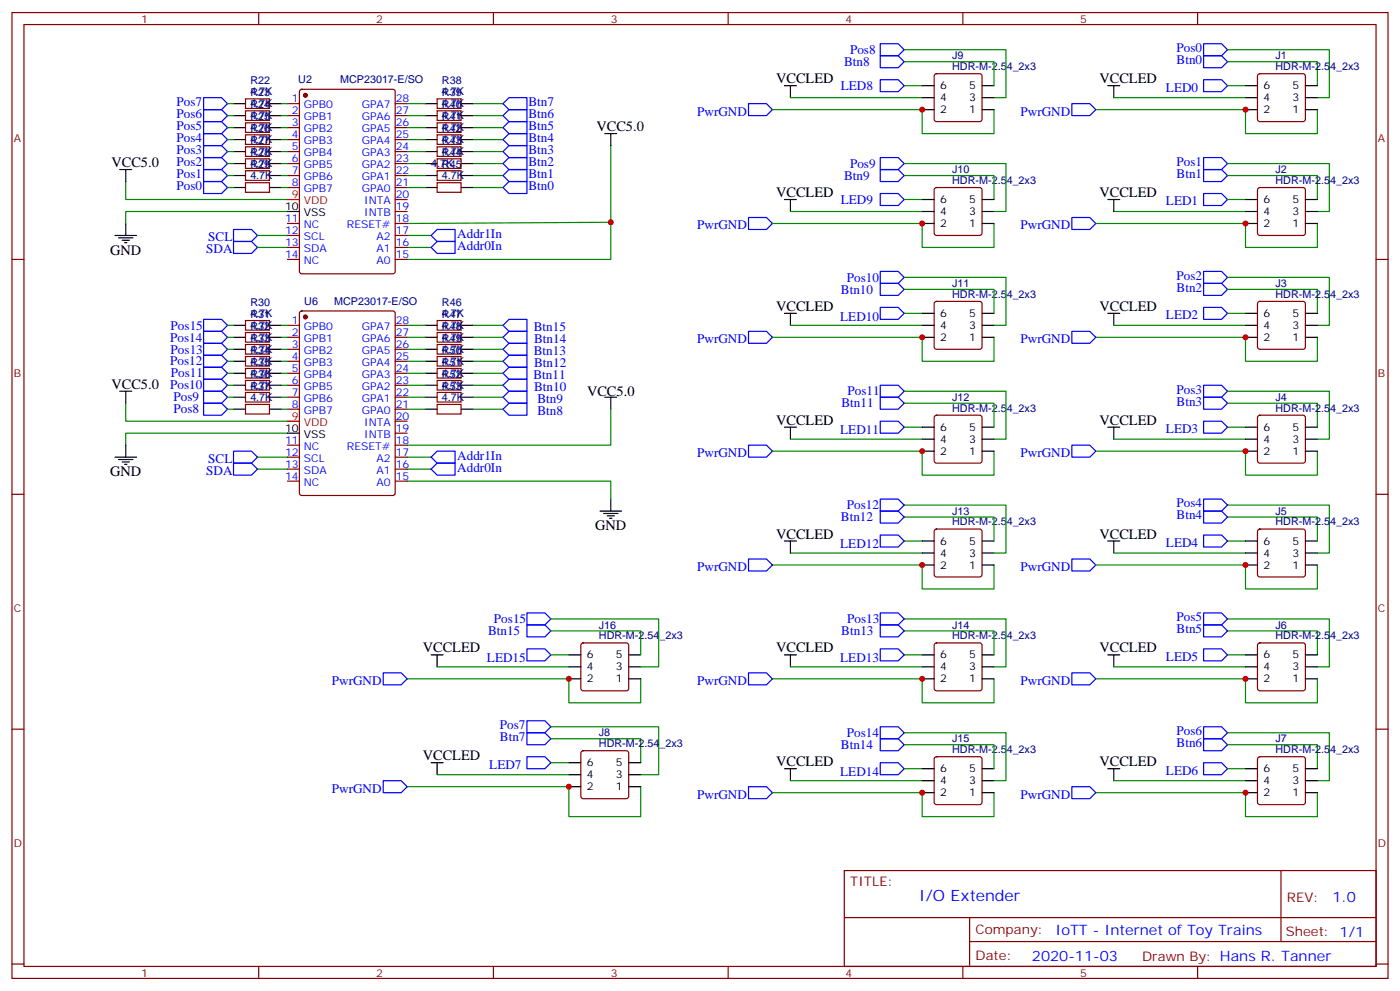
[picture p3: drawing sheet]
<svg xmlns="http://www.w3.org/2000/svg" width="412mm" height="292mm" viewBox="0 0 412 292" stroke-linecap="round" stroke-linejoin="round" font-family="sans-serif">
<g fill="none" stroke="#870000" stroke-width=".35">
<path d="M3.5 3.7h405.4v284.3h-405.4zM7.1 7.2h398.2v277.3h-398.2zM76.2 3.7v3.5M145.3 3.7v3.5M214.5 3.7v3.5M283.6 3.7v3.5M352.8 3.7v3.5M72.3 29.1h7.1v2.8h-7.1zM72.3 32.6h7.1v2.9h-7.1zM72.3 36.2h7.1v2.8h-7.1zM72.3 39.7h7.1v2.8h-7.1zM84.7 30.5h3.5"/>
<path d="M84.7 34h3.5M84.7 37.6h3.5M88.4 26.5l.5-.2h26.8l.7 .4v53.2l-.4 .7h-27.1l-.7-.5v-53.1zM116.4 30.5h3.5M116.4 34h3.5M116.4 37.6h3.5M128.8 29.1h7v2.8h-7zM128.8 32.6h7v2.9h-7zM128.8 36.2h7v2.8h-7zM128.8 39.7h7v2.8h-7zM275.4 21.9l.5-.2h12.7l.5 .2 .2 .5v12.7l-.3 .5-.4 .2h-12.7l-.5-.2-.2-.5v-12.7zM370.7 21.9l.4-.2h12.7l.5 .2 .2 .5v12.7l-.2 .5-.5 .2h-12.7l-.5-.2-.2-.5v-12.7z"/>
<path d="M72.3 43.2h7.1v2.8h-7.1zM72.3 46.7h7.1v2.9h-7.1zM72.3 50.3h7.1v2.8h-7.1zM72.3 53.8h7.1v2.8h-7.1zM84.7 41.1h3.5M84.7 44.6h3.5M84.7 48.2h3.5M84.7 51.7h3.5M84.7 55.2h3.5M116.4 41.1h3.5M116.4 44.6h3.5M116.4 48.2h3.5"/>
<path d="M116.4 51.7h3.5M116.4 55.2h3.5M116.4 58.7h3.5M128.8 43.2h7v2.8h-7zM128.8 46.7h7v2.9h-7zM128.8 50.3h7v2.8h-7zM128.8 53.8h7v2.8h-7zM275.4 55.4l.5-.2h12.7l.5 .2 .2 .5v12.7l-.3 .5-.4 .2h-12.7l-.5-.2-.2-.5v-12.7zM370.7 55.4l.4-.2h12.7l.5 .2 .2 .5v12.7l-.2 .5-.5 .2h-12.7l-.5-.2-.2-.5v-12.7zM3.5 76.4h3.6M84.7 76.4h3.5M84.7 65.8h3.5"/>
<path d="M84.7 69.3h3.5M84.7 72.8h3.5M116.4 76.4h3.5M116.4 65.8h3.5M116.4 69.3h3.5M116.4 72.8h3.5M116.4 62.3h3.5M405.3 76.4h3.6M72.3 94.4h7.1v2.8h-7.1zM72.3 97.9h7.1v2.8h-7.1zM84.7 95.8h3.5M84.7 99.3h3.5"/>
<path d="M88.4 91.8l.5-.3h26.8l.7 .5v53.2l-.4 .6-27.1 .1-.7-.5v-53.1zM116.4 95.8h3.5M116.4 99.3h3.5M128.8 94.4h7v2.8h-7zM128.8 97.9h7v2.8h-7zM275.4 88.9l.5-.2h12.7l.5 .2 .2 .5v12.7l-.3 .5-.4 .2h-12.7l-.5-.2-.2-.5v-12.7zM370.7 88.9l.4-.2h12.7l.5 .2 .2 .5v12.7l-.2 .5-.5 .2h-12.7l-.5-.2-.2-.5v-12.7zM72.3 101.4h7.1v2.8h-7.1zM72.3 105h7.1v2.8h-7.1zM72.3 108.5h7.1v2.8h-7.1zM72.3 112h7.1v2.8h-7.1zM72.3 115.5h7.1v2.9h-7.1z"/>
<path d="M72.3 119.1h7.1v2.8h-7.1zM84.7 102.8h3.5M84.7 106.4h3.5M84.7 109.9h3.5M84.7 113.4h3.5M84.7 116.9h3.5M116.4 102.8h3.5M116.4 106.4h3.5M116.4 109.9h3.5M116.4 113.4h3.5M116.4 116.9h3.5M128.8 101.4h7v2.8h-7z"/>
<path d="M128.8 105h7v2.8h-7zM128.8 108.5h7v2.8h-7zM128.8 112h7v2.8h-7zM128.8 115.5h7v2.9h-7zM128.8 119.1h7v2.8h-7zM84.7 120.5h3.5M84.7 131.1h3.5M84.7 134.6h3.5M84.7 138.1h3.5M116.4 120.5h3.5M116.4 131.1h3.5M116.4 134.6h3.5"/>
<path d="M116.4 138.1h3.5M116.4 127.5h3.5M116.4 124h3.5M275.4 122.4l.5-.2h12.7l.5 .2 .2 .5v12.7l-.3 .5-.4 .2h-12.7l-.5-.2-.2-.5v-12.7zM370.7 122.4l.4-.2h12.7l.5 .2 .2 .5v12.7l-.2 .5-.5 .2h-12.7l-.5-.2-.2-.5v-12.7zM3.5 145.5h3.6M84.7 141.6h3.5M116.4 141.6h3.5M275.4 156l.5-.2h12.7l.5 .2 .2 .5v12.7l-.3 .5-.4 .2h-12.7l-.5-.3-.2-.4v-12.7zM370.7 156l.4-.2h12.7l.5 .2 .2 .5v12.7l-.2 .5-.5 .2h-12.7l-.5-.3-.2-.4v-12.7zM405.3 145.5h3.6M171.3 189.5l.5-.2h12.7l.5 .2 .2 .5v12.7l-.2 .5-.5 .2h-12.7l-.5-.3-.2-.4v-12.7z"/>
<path d="M275.4 189.5l.5-.2h12.7l.5 .2 .2 .5v12.7l-.3 .5-.4 .2h-12.7l-.5-.3-.2-.4v-12.7zM370.7 189.5l.4-.2h12.7l.5 .2 .2 .5v12.7l-.2 .5-.5 .2h-12.7l-.5-.3-.2-.4v-12.7zM3.5 214.7h3.6M405.3 214.7h3.6M171.3 221.2l.5-.2h12.7l.5 .2 .2 .5v12.7l-.2 .5-.5 .2h-12.7l-.5-.2-.2-.5v-12.7zM275.4 223l.5-.2h12.7l.5 .2 .2 .5v12.7l-.3 .5-.4 .2h-12.7l-.5-.2-.2-.5v-12.7zM370.7 223l.4-.2h12.7l.5 .2 .2 .5v12.7l-.2 .5-.5 .2h-12.7l-.5-.2-.2-.5v-12.7zM248.7 256.3h156.6v28.2h-156.6zM377.3 256.3v20.9M248.7 270.1h156.5M285.6 277.2h119.6M285.6 270.1v14.2"/>
<path d="M3.5 283.8h3.6M76.2 284.5v3.5M145.3 284.5v3.5M214.5 284.5v3.5M283.6 284.5v3.5M352.8 284.5v3.5M405.3 283.8h3.6"/>
</g>
<g fill="none" stroke="#008700" stroke-width=".35">
<path d="M266.3 18.2h26.5v7M266.3 14.6h30v14.2h-3.5M361.6 18.2h26.5v7M361.6 14.6h30v14.2h-3.5M67 30.5h1.8M67 34h1.8M67 37.6h1.8M82.9 30.5h1.8M82.9 34h1.8M82.9 37.6h1.8M119.9 30.5h5.3M119.9 34h5.3"/>
<path d="M119.9 37.6h5.3M139.3 30.5h8.9M139.3 34h8.9M139.3 37.6h8.9M227.5 32.3h44.1v7h21.2v-7M232.8 28.8h38.8M266.3 25.2h5.3M322.8 32.3h44.1v7h21.2v-7M328.1 28.8h38.8M361.6 25.2h5.3M37 53.4v5.3h47.7M67 41.1h1.8"/>
<path d="M67 44.6h1.8M67 48.2h1.8M67 51.7h1.8M67 55.2h1.8M82.9 41.1h1.8M82.9 44.6h1.8M82.9 48.2h1.8M82.9 51.7h1.8M82.9 55.2h1.8M119.9 41.1h5.3M119.9 44.6h5.3M119.9 48.2h5.3"/>
<path d="M119.9 51.7h5.3M119.9 55.2h5.3M139.3 41.1h8.9M139.3 44.6h8.9M139.3 48.2h8.9M139.3 51.7h8.9M139.3 55.2h8.9M179.9 42.9v33.5h-60M266.3 51.7h26.5v7M266.3 48.2h30v14.1h-3.5M266.3 58.7h5.3M361.6 51.7h26.5v7"/>
<path d="M361.6 48.2h30v14.1h-3.5M361.6 58.7h5.3M75.8 69.3h8.9M75.8 72.8h8.9M84.7 62.3h-47.7v3.5M119.9 69.3h7.1M119.9 72.8h7.1M179.9 65.4l-60 .4M227.5 65.8h44.1v7h21.2v-7M232.8 62.3h38.8M322.8 65.8h44.1v7h21.2v-7M328.1 62.3h38.8"/>
<path d="M67 95.8h1.8M67 99.3h1.8M82.9 95.8h1.8M82.9 99.3h1.8M119.9 95.8h5.3M119.9 99.3h5.3M139.3 95.8h8.9M139.3 99.3h8.9M227.5 99.3h44.1v7.1h21.2v-7.1M232.8 95.8h38.8M266.3 85.2h26.5v7.1M266.3 81.7h30v14.1h-3.5"/>
<path d="M266.3 92.3h5.3M322.8 99.3h44.1v7.1h21.2v-7.1M328.1 95.8h38.8M361.6 85.2h26.5v7.1M361.6 81.7h30v14.1h-3.5M361.6 92.3h5.3M37 118.7v5.3h47.7M67 102.8h1.8M67 106.4h1.8M67 109.9h1.8M67 113.4h1.8M67 116.9h1.8"/>
<path d="M82.9 102.8h1.8M82.9 106.4h1.8M82.9 109.9h1.8M82.9 113.4h1.8M82.9 116.9h1.8M119.9 102.8h5.3M119.9 106.4h5.3M119.9 109.9h5.3M119.9 113.4h5.3M119.9 116.9h5.3M139.3 102.8h8.9M139.3 106.4h8.9"/>
<path d="M139.3 109.9h8.9M139.3 113.4h8.9M139.3 116.9h8.9M266.3 118.7h26.5v7.1M266.3 115.2h30v14.1h-3.5M361.6 118.7h26.5v7.1M361.6 115.2h30v14.1h-3.5M67 120.5h1.8M75.8 134.6h8.9M75.8 138.1h8.9M82.9 120.5h1.8M84.7 127.5h-47.7v3.6"/>
<path d="M119.9 134.6h7.1M119.9 138.1h7.1M119.9 120.5h5.3M139.3 120.5h8.9M179.9 120.5v10.6h-60M227.5 132.8h44.1v7.1h21.2v-7.1M232.8 129.3h38.8M266.3 125.8h5.3M322.8 132.8h44.1v7.1h21.2v-7.1M328.1 129.3h38.8M361.6 125.8h5.3M119.9 141.6h60v5.3"/>
<path d="M266.3 152.2h26.5v7.1M266.3 148.7h30v14.1h-3.5M266.3 159.3h5.3M361.6 152.2h26.5v7.1M361.6 148.7h30v14.1h-3.5M361.6 159.3h5.3M227.5 166.3h44.1v7.1h21.2v-7.1M232.8 162.8h38.8M322.8 166.3h44.1v7.1h21.2v-7.1M328.1 162.8h38.8M119.9 199.8h47.7v7.1h21.1v-7.1M128.8 196.3h38.8"/>
<path d="M162.3 185.7h26.4v7.1M162.3 182.2h31.7v14.1h-5.3M162.3 192.8h5.3M227.5 199.8h44.1v7.1h21.2v-7.1M232.8 196.3h38.8M266.3 185.7h26.5v7.1M266.3 182.2h30v14.1h-3.5M266.3 192.8h5.3M322.8 199.8h44.1v7.1h21.2v-7.1M328.1 196.3h38.8M361.6 185.7h26.5v7.1M361.6 182.2h30v14.1h-3.5"/>
<path d="M361.6 192.8h5.3M162.3 217.5h26.4v7M162.3 214h31.7v14.1h-5.3M266.3 219.3h26.5v7M266.3 215.7h30v14.1h-3.5M361.6 219.3h26.5v7M361.6 215.7h30v14.1h-3.5M119.9 231.6h47.7v8.8h21.1v-8.8M128.8 228.1h38.8M162.3 224.5h5.3M227.5 233.4h44.1v7h21.2v-7M232.8 229.8h38.8"/>
<path d="M266.3 226.3h5.3M322.8 233.4h44.1v7h21.2v-7M328.1 229.8h38.8M361.6 226.3h5.3"/>
</g>
<g fill="none" stroke="#000" stroke-width=".35">
<path d="M68.8 30.5h3.5M68.8 34h3.5M68.8 37.6h3.5M79.4 30.5h3.5M79.4 34h3.5M79.4 37.6h3.5M125.2 30.5h3.6M125.2 34h3.6M125.2 37.6h3.6M135.8 30.5h3.5M135.8 34h3.5M135.8 37.6h3.5"/>
<path d="M178.2 39.3h3.5M179.9 39.3v3.6M231.1 25.2h3.5M232.8 25.2v3.6M271.6 25.2h3.6M271.6 32.3h3.6M271.6 28.8h3.6M289.3 25.2h3.5M289.3 32.3h3.5M289.3 28.8h3.5M326.3 25.2h3.5M328.1 25.2v3.6"/>
<path d="M366.9 25.2h3.5M366.9 32.3h3.5M366.9 28.8h3.5M384.5 25.2h3.6M384.5 32.3h3.6M384.5 28.8h3.6M35.3 49.9h3.5M37 49.9v3.5M68.8 41.1h3.5M68.8 44.6h3.5M68.8 48.2h3.5M68.8 51.7h3.5"/>
<path d="M68.8 55.2h3.5M79.4 41.1h3.5M79.4 44.6h3.5M79.4 48.2h3.5M79.4 51.7h3.5M79.4 55.2h3.5M125.2 41.1h3.6M125.2 44.6h3.6M125.2 48.2h3.6M125.2 51.7h3.6M125.2 55.2h3.6M135.8 41.1h3.5"/>
<path d="M135.8 44.6h3.5M135.8 48.2h3.5M135.8 51.7h3.5M135.8 55.2h3.5M231.1 58.7h3.5M232.8 58.7v3.6M271.6 58.7h3.6M289.3 58.7h3.5M326.3 58.7h3.5M328.1 58.7v3.6M366.9 58.7h3.5M384.5 58.7h3.6"/>
<path d="M33.9 69.3h6.3M34.9 70h4.3M36 70.7h2.1M36.7 71.4h.7M37 65.8v3.5M84.7 62.3h3.5M271.6 62.3h3.6M271.6 65.8h3.6M289.3 62.3h3.5M289.3 65.8h3.5M366.9 62.3h3.5M366.9 65.8h3.5"/>
<path d="M384.5 62.3h3.6M384.5 65.8h3.6M68.8 95.8h3.5M68.8 99.3h3.5M79.4 95.8h3.5M79.4 99.3h3.5M125.2 95.8h3.6M125.2 99.3h3.6M135.8 95.8h3.5M135.8 99.3h3.5M231.1 92.3h3.5M232.8 92.3v3.5"/>
<path d="M271.6 92.3h3.6M271.6 95.8h3.6M271.6 99.3h3.6M289.3 92.3h3.5M289.3 95.8h3.5M289.3 99.3h3.5M326.3 92.3h3.5M328.1 92.3v3.5M366.9 92.3h3.5M366.9 95.8h3.5M366.9 99.3h3.5M384.5 92.3h3.6"/>
<path d="M384.5 95.8h3.6M384.5 99.3h3.6M35.3 115.2h3.5M37 115.2v3.5M68.8 116.9h3.5M68.8 102.8h3.5M68.8 106.4h3.5M68.8 109.9h3.5M68.8 113.4h3.5M79.4 116.9h3.5M79.4 102.8h3.5M79.4 106.4h3.5"/>
<path d="M79.4 109.9h3.5M79.4 113.4h3.5M125.2 116.9h3.6M125.2 102.8h3.6M125.2 106.4h3.6M125.2 109.9h3.6M125.2 113.4h3.6M135.8 116.9h3.5M135.8 102.8h3.5M135.8 106.4h3.5M135.8 109.9h3.5M135.8 113.4h3.5"/>
<path d="M178.2 116.9h3.5M179.9 116.9v3.6M33.9 134.6h6.3M34.9 135.3h4.3M36 136h2.1M36.7 136.7h.7M37 131.1v3.5M68.8 120.5h3.5M79.4 120.5h3.5M84.7 127.5h3.5M125.2 120.5h3.6M135.8 120.5h3.5"/>
<path d="M231.1 125.8h3.5M232.8 125.8v3.5M271.6 125.8h3.6M271.6 132.8h3.6M271.6 129.3h3.6M289.3 125.8h3.5M289.3 132.8h3.5M289.3 129.3h3.5M326.3 125.8h3.5M328.1 125.8v3.5M366.9 125.8h3.5M366.9 132.8h3.5"/>
<path d="M366.9 129.3h3.5M384.5 125.8h3.6M384.5 132.8h3.6M384.5 129.3h3.6M176.7 150.5h6.4M177.8 151.2h4.2M178.9 151.9h2.1M179.6 152.6h.7M179.9 146.9v3.6M231.1 159.3h3.5M232.8 159.3v3.5M271.6 159.3h3.6"/>
<path d="M289.3 159.3h3.5M326.3 159.3h3.5M328.1 159.3v3.5M366.9 159.3h3.5M384.5 159.3h3.6M271.6 166.3h3.6M271.6 162.8h3.6M289.3 166.3h3.5M289.3 162.8h3.5M366.9 166.3h3.5M366.9 162.8h3.5M384.5 166.3h3.6"/>
<path d="M384.5 162.8h3.6M127 192.8h3.5M128.8 192.8v3.5M167.6 192.8h3.5M167.6 199.8h3.5M167.6 196.3h3.5M185.2 192.8h3.5M185.2 199.8h3.5M185.2 196.3h3.5M231.1 192.8h3.5M232.8 192.8v3.5M271.6 192.8h3.6"/>
<path d="M271.6 199.8h3.6M271.6 196.3h3.6M289.3 192.8h3.5M289.3 199.8h3.5M289.3 196.3h3.5M326.3 192.8h3.5M328.1 192.8v3.5M366.9 192.8h3.5M366.9 199.8h3.5M366.9 196.3h3.5M384.5 192.8h3.6M384.5 199.8h3.6"/>
<path d="M384.5 196.3h3.6M127 224.5h3.5M128.8 224.5v3.6M167.6 224.5h3.5M167.6 231.6h3.5M167.6 228.1h3.5M185.2 224.5h3.5M185.2 231.6h3.5M185.2 228.1h3.5M231.1 226.3h3.5M232.8 226.3v3.5M271.6 226.3h3.6"/>
<path d="M271.6 233.4h3.6M271.6 229.8h3.6M289.3 226.3h3.5M289.3 233.4h3.5M289.3 229.8h3.5M326.3 226.3h3.5M328.1 226.3v3.5M366.9 226.3h3.5M366.9 233.4h3.5M366.9 229.8h3.5M384.5 226.3h3.6M384.5 233.4h3.6"/>
<path d="M384.5 229.8h3.6"/>
</g>
<g fill="none" stroke="#00f" stroke-width=".35">
<path d="M259.3 16.4h5.3l1.7 1.8-1.7 1.7h-5.3zM259.3 12.9h5.3l1.7 1.7-1.7 1.8h-5.3zM354.5 16.4h5.3l1.8 1.8-1.8 1.7h-5.3zM354.5 12.9h5.3l1.8 1.7-1.8 1.8h-5.3zM60 39.3h5.3l1.7 1.8-1.7 1.8h-5.3zM60 35.8h5.3l1.7 1.8-1.7 1.7h-5.3zM60 32.3h5.3l1.7 1.7-1.7 1.8h-5.3zM60 28.8h5.3l1.7 1.7-1.7 1.8h-5.3zM148.2 34l1.7-1.7h5.3v3.5h-5.3zM149.9 35.8h5.3v3.5h-5.3l-1.7-1.7zM149.9 28.8h5.3v3.5h-5.3l-1.7-1.8zM220.5 30.5h5.3l1.7 1.8-1.7 1.7h-5.3z"/>
<path d="M259.3 23.5h5.3l1.7 1.7-1.7 1.8h-5.3zM315.7 30.5h5.3l1.8 1.8-1.8 1.7h-5.3zM354.5 23.5h5.3l1.8 1.7-1.8 1.8h-5.3zM60 53.4h5.3l1.7 1.8-1.7 1.8h-5.3zM60 46.4h5.3l1.7 1.8-1.7 1.7h-5.3zM60 49.9h5.3l1.7 1.8-1.7 1.7h-5.3zM60 42.9h5.3l1.7 1.7-1.7 1.8h-5.3zM148.2 44.6l1.7-1.7h5.3v3.5h-5.3zM148.2 48.2l1.7-1.8h5.3v3.5h-5.3zM148.2 51.7l1.7-1.8h5.3v3.5h-5.3zM148.2 41.1l1.7-1.8h5.3v3.6h-5.3zM149.9 53.4h5.3v3.6h-5.3l-1.7-1.8z"/>
<path d="M259.3 57h5.3l1.7 1.7-1.7 1.8h-5.3zM259.3 49.9h5.3l1.7 1.8-1.7 1.7h-5.3zM259.3 46.4h5.3l1.7 1.8-1.7 1.7h-5.3zM354.5 57h5.3l1.8 1.7-1.8 1.8h-5.3zM354.5 49.9h5.3l1.8 1.8-1.8 1.7h-5.3zM354.5 46.4h5.3l1.8 1.8-1.8 1.7h-5.3zM68.8 71.1h5.3l1.7 1.7-1.7 1.8h-5.3zM68.8 67.6h5.3l1.7 1.7-1.7 1.8h-5.3zM127 69.3l1.8-1.7h5.3v3.5h-5.3zM127 72.8l1.8-1.7h5.3v3.5h-5.3zM220.5 64h5.3l1.7 1.8-1.7 1.8h-5.3zM259.3 79.9h5.3l1.7 1.8-1.7 1.7h-5.3z"/>
<path d="M315.7 64h5.3l1.8 1.8-1.8 1.8h-5.3zM354.5 79.9h5.3l1.8 1.8-1.8 1.7h-5.3zM60 97.5h5.3l1.7 1.8-1.7 1.8h-5.3zM60 94h5.3l1.7 1.8-1.7 1.7h-5.3zM148.2 95.8l1.7-1.8h5.3v3.5h-5.3zM148.2 99.3l1.7-1.8h5.3v3.6h-5.3zM220.5 97.5h5.3l1.7 1.8-1.7 1.8h-5.3zM259.3 90.5h5.3l1.7 1.8-1.7 1.7h-5.3zM259.3 83.4h5.3l1.7 1.8-1.7 1.8h-5.3zM315.7 97.5h5.3l1.8 1.8-1.8 1.8h-5.3zM354.5 90.5h5.3l1.8 1.8-1.8 1.7h-5.3zM354.5 83.4h5.3l1.8 1.8-1.8 1.8h-5.3z"/>
<path d="M60 108.1h5.3l1.7 1.8-1.7 1.8h-5.3zM60 111.7h5.3l1.7 1.7-1.7 1.8h-5.3zM60 115.2h5.3l1.7 1.7-1.7 1.8h-5.3zM60 118.7h5.3l1.7 1.8-1.7 1.7h-5.3zM60 104.6h5.3l1.7 1.8-1.7 1.7h-5.3zM60 101.1h5.3l1.7 1.7-1.7 1.8h-5.3zM148.2 102.8l1.7-1.7h5.3v3.5h-5.3zM148.2 106.4l1.7-1.8h5.3v3.5h-5.3zM148.2 109.9l1.7-1.8h5.3v3.6h-5.3zM148.2 113.4l1.7-1.7h5.3v3.5h-5.3zM148.2 116.9l1.7-1.7h5.3v3.5h-5.3zM259.3 116.9h5.3l1.7 1.8-1.7 1.8h-5.3z"/>
<path d="M259.3 113.4h5.3l1.7 1.8-1.7 1.7h-5.3zM354.5 116.9h5.3l1.8 1.8-1.8 1.8h-5.3zM354.5 113.4h5.3l1.8 1.8-1.8 1.7h-5.3zM68.8 132.8h5.3l1.7 1.8-1.7 1.7h-5.3zM68.8 136.3h5.3l1.7 1.8-1.7 1.8h-5.3zM127 134.6l1.8-1.8h5.3v3.5h-5.3zM128.8 136.3h5.3v3.6h-5.3l-1.8-1.8zM148.2 120.5l1.7-1.8h5.3v3.5h-5.3zM220.5 131.1h5.3l1.7 1.7-1.7 1.8h-5.3zM259.3 124h5.3l1.7 1.8-1.7 1.7h-5.3zM315.7 131.1h5.3l1.8 1.7-1.8 1.8h-5.3zM354.5 124h5.3l1.8 1.8-1.8 1.7h-5.3z"/>
<path d="M259.3 157.5h5.3l1.7 1.8-1.7 1.7h-5.3zM259.3 150.5h5.3l1.7 1.7-1.7 1.8h-5.3zM259.3 146.9h5.3l1.7 1.8-1.7 1.8h-5.3zM354.5 157.5h5.3l1.8 1.8-1.8 1.7h-5.3zM354.5 150.5h5.3l1.8 1.7-1.8 1.8h-5.3zM354.5 146.9h5.3l1.8 1.8-1.8 1.8h-5.3zM220.5 164.6h5.3l1.7 1.7-1.7 1.8h-5.3zM315.7 164.6h5.3l1.8 1.7-1.8 1.8h-5.3zM112.9 198.1h5.3l1.7 1.7-1.7 1.8h-5.3zM155.2 191h5.3l1.8 1.8-1.8 1.8h-5.3zM155.2 184h5.3l1.8 1.7-1.8 1.8h-5.3zM155.2 180.4h5.3l1.8 1.8-1.8 1.8h-5.3z"/>
<path d="M220.5 198.1h5.3l1.7 1.7-1.7 1.8h-5.3zM259.3 191h5.3l1.7 1.8-1.7 1.8h-5.3zM259.3 184h5.3l1.7 1.7-1.7 1.8h-5.3zM259.3 180.4h5.3l1.7 1.8-1.7 1.8h-5.3zM315.7 198.1h5.3l1.8 1.7-1.8 1.8h-5.3zM354.5 191h5.3l1.8 1.8-1.8 1.8h-5.3zM354.5 184h5.3l1.8 1.7-1.8 1.8h-5.3zM354.5 180.4h5.3l1.8 1.8-1.8 1.8h-5.3zM155.2 215.7h5.3l1.8 1.8-1.8 1.8h-5.3zM155.2 212.2h5.3l1.8 1.8-1.8 1.7h-5.3zM259.3 217.5h5.3l1.7 1.8-1.7 1.7h-5.3zM259.3 214h5.3l1.7 1.7-1.7 1.8h-5.3z"/>
<path d="M354.5 217.5h5.3l1.8 1.8-1.8 1.7h-5.3zM354.5 214h5.3l1.8 1.7-1.8 1.8h-5.3zM112.9 229.8h5.3l1.7 1.8-1.7 1.8h-5.3zM155.2 222.8h5.3l1.8 1.7-1.8 1.8h-5.3zM220.5 231.6h5.3l1.7 1.8-1.7 1.7h-5.3zM259.3 224.5h5.3l1.7 1.8-1.7 1.8h-5.3zM315.7 231.6h5.3l1.8 1.8-1.8 1.7h-5.3zM354.5 224.5h5.3l1.8 1.8-1.8 1.8h-5.3z"/>
</g>
<g fill="#870000" stroke="#870000" stroke-width=".35">
<circle cx="90" cy="93.3" r=".53"/>
<circle cx="90" cy="28" r=".53"/>
</g>
<path d="M84.7 58.7h3.5M84.7 124h3.5" fill="none" stroke="#f00" stroke-width=".35"/>
<g fill="#c00">
<circle cx="179.9" cy="65.4" r=".88"/>
<circle cx="366.9" cy="32.3" r=".88"/>
<circle cx="366.9" cy="65.8" r=".88"/>
<circle cx="366.9" cy="99.3" r=".88"/>
<circle cx="366.9" cy="132.8" r=".88"/>
<circle cx="366.9" cy="166.3" r=".88"/>
<circle cx="366.9" cy="199.8" r=".88"/>
<circle cx="366.9" cy="233.4" r=".88"/>
<circle cx="167.6" cy="231.6" r=".88"/>
<circle cx="271.6" cy="32.3" r=".88"/>
<circle cx="271.6" cy="65.8" r=".88"/>
<circle cx="271.6" cy="99.3" r=".88"/>
<circle cx="271.6" cy="132.8" r=".88"/>
<circle cx="271.6" cy="166.3" r=".88"/>
<circle cx="271.6" cy="233.4" r=".88"/>
<circle cx="167.6" cy="199.8" r=".88"/>
<circle cx="271.6" cy="199.8" r=".88"/>
</g>
<text font-size="4.6" fill="#00f" x="270.8" y="265.3">I/O Extender</text>
<g font-size="4.2">
<text x="228.6" y="24.5">VCCLED</text>
<text x="323.8" y="24.5">VCCLED</text>
<text x="175.7" y="38.6">VCC5.0</text>
<text x="32.8" y="49.2">VCC5.0</text>
<text x="228.6" y="58">VCCLED</text>
<text x="323.8" y="58">VCCLED</text>
<text x="32.5" y="75">GND</text>
<text x="228.6" y="91.5">VCCLED</text>
<text x="323.8" y="91.5">VCCLED</text>
<text x="32.8" y="114.5">VCC5.0</text>
<text x="172.9" y="116.6">VCC5.0</text>
<text x="228.6" y="125.1">VCCLED</text>
<text x="323.8" y="125.1">VCCLED</text>
<text x="32.5" y="140.2">GND</text>
<text x="175.3" y="156.1">GND</text>
<text x="228.6" y="158.6">VCCLED</text>
<text x="323.8" y="158.6">VCCLED</text>
<text x="124.5" y="192.1">VCCLED</text>
<text x="228.6" y="192.1">VCCLED</text>
<text x="323.8" y="192.1">VCCLED</text>
<text x="124.5" y="223.8">VCCLED</text>
<text x="228.6" y="225.6">VCCLED</text>
<text x="323.8" y="225.6">VCCLED</text>
</g>
<g font-size="4.2" fill="#00f">
<text x="392.5" y="265.6">1.0</text>
<text x="310.9" y="275.1">IoTT - Internet of Toy Trains</text>
<text x="304" y="282.9">2020-11-03</text>
</g>
<g font-size="3.9" fill="#00f">
<text x="250.4" y="15.9">Pos8</text>
<text x="346.6" y="15.3">Pos0</text>
<text x="248.6" y="19.4">Btn8</text>
<text x="346.6" y="18.9">Btn0</text>
<text x="247.7" y="26.5">LED8</text>
<text x="343.5" y="27">LED0</text>
<text x="52" y="34.7">Pos6</text>
<text x="52" y="31.2">Pos7</text>
<text x="155.7" y="34.7">Btn6</text>
<text x="155.7" y="31.2">Btn7</text>
<text x="205.4" y="34">PwrGND</text>
<text x="300.6" y="34">PwrGND</text>
<text x="52" y="41.8">Pos4</text>
<text x="52" y="38.3">Pos5</text>
<text x="155.7" y="41.8">Btn4</text>
<text x="155.7" y="38.3">Btn5</text>
<text x="52" y="45.3">Pos3</text>
<text x="155.7" y="45.3">Btn3</text>
<text x="52" y="48.9">Pos2</text>
<text x="52" y="52.4">Pos1</text>
<text x="155.7" y="48.9">Btn2</text>
<text x="155.7" y="52.4">Btn1</text>
<text x="248.6" y="52.9">Btn9</text>
<text x="250.4" y="49.4">Pos9</text>
<text x="346.6" y="52.4">Btn1</text>
<text x="346.6" y="48.9">Pos1</text>
<text x="52" y="55.9">Pos0</text>
<text x="155.7" y="55.9">Btn0</text>
<text x="247.7" y="60">LED9</text>
<text x="343.5" y="60.5">LED1</text>
<text x="61.4" y="71.1">SCL</text>
<text x="134.7" y="70">Addr1In</text>
<text x="205.4" y="67.6">PwrGND</text>
<text x="300.6" y="67.6">PwrGND</text>
<text x="60.7" y="74.6">SDA</text>
<text x="134.7" y="73.5">Addr0In</text>
<text x="249.5" y="82.9">Pos10</text>
<text x="346.6" y="82.4">Pos2</text>
<text x="247.7" y="86.4">Btn10</text>
<text x="346.6" y="85.9">Btn2</text>
<text x="247.5" y="94.4">LED10</text>
<text x="343.5" y="94">LED2</text>
<text x="50.1" y="100.5">Pos14</text>
<text x="50.3" y="97">Pos15</text>
<text x="157.2" y="97.4">Btn15</text>
<text x="157.3" y="100.9">Btn14</text>
<text x="205.4" y="101.1">PwrGND</text>
<text x="300.6" y="101.1">PwrGND</text>
<text x="50.1" y="107.6">Pos12</text>
<text x="50.3" y="104.1">Pos13</text>
<text x="157.2" y="104.4">Btn13</text>
<text x="157.3" y="107.9">Btn12</text>
<text x="50.3" y="111.1">Pos11</text>
<text x="157.2" y="111.5">Btn11</text>
<text x="50.1" y="114.7">Pos10</text>
<text x="51.1" y="118.2">Pos9</text>
<text x="157.3" y="115">Btn10</text>
<text x="158.3" y="118.5">Btn9</text>
<text x="247.9" y="119.9">Btn11</text>
<text x="249.7" y="116.4">Pos11</text>
<text x="346.6" y="119.4">Btn3</text>
<text x="346.6" y="115.9">Pos3</text>
<text x="51.1" y="121.7">Pos8</text>
<text x="158.3" y="122.1">Btn8</text>
<text x="247.5" y="127.9">LED11</text>
<text x="343.5" y="127.5">LED3</text>
<text x="61.4" y="136.3">SCL</text>
<text x="134.7" y="135.3">Addr1In</text>
<text x="205.4" y="134.6">PwrGND</text>
<text x="300.6" y="134.6">PwrGND</text>
<text x="60.7" y="139.9">SDA</text>
<text x="134.7" y="138.8">Addr0In</text>
<text x="249.5" y="149.9">Pos12</text>
<text x="346.6" y="149.4">Pos4</text>
<text x="247.7" y="153.5">Btn12</text>
<text x="346.6" y="152.9">Btn4</text>
<text x="247.5" y="161.4">LED12</text>
<text x="343.5" y="161">LED4</text>
<text x="205.4" y="168.1">PwrGND</text>
<text x="300.6" y="168.1">PwrGND</text>
<text x="145.5" y="183.4">Pos15</text>
<text x="249.6" y="183.4">Pos13</text>
<text x="346.6" y="182.9">Pos5</text>
<text x="143.8" y="187">Btn15</text>
<text x="247.8" y="187">Btn13</text>
<text x="346.6" y="186.4">Btn5</text>
<text x="143.5" y="194.9">LED15</text>
<text x="247.5" y="194.9">LED13</text>
<text x="343.5" y="194.5">LED5</text>
<text x="97.8" y="201.6">PwrGND</text>
<text x="205.4" y="201.6">PwrGND</text>
<text x="300.6" y="201.6">PwrGND</text>
<text x="147.3" y="214.7">Pos7</text>
<text x="147.3" y="218.2">Btn7</text>
<text x="247.7" y="220.5">Btn14</text>
<text x="249.5" y="217">Pos14</text>
<text x="346.6" y="220">Btn6</text>
<text x="346.6" y="216.4">Pos6</text>
<text x="144.1" y="226.3">LED7</text>
<text x="97.8" y="233.4">PwrGND</text>
<text x="247.5" y="228.4">LED14</text>
<text x="343.5" y="228.1">LED6</text>
<text x="205.4" y="235.1">PwrGND</text>
<text x="300.6" y="235.1">PwrGND</text>
</g>
<g font-size="3.9" fill="#800">
<text x="250.5" y="260.9">TITLE:</text>
<text x="379.1" y="265.6">REV:</text>
<text x="287.4" y="275.1">Company:</text>
<text x="378.7" y="275.7">Sheet: 1/1</text>
<text x="287.4" y="282.8">Date:</text>
<text x="336.4" y="282.8">Drawn By: Hans R. Tanner</text>
</g>
<g font-size="3.2" fill="#800">
<text x="41.6" y="6.7">1</text>
<text x="110.8" y="6.7">2</text>
<text x="179.9" y="6.7">3</text>
<text x="249.1" y="6.7">4</text>
<text x="318.2" y="6.7">5</text>
<text x="4.1" y="41.8">A</text>
<text x="405.9" y="41.8">A</text>
<text x="4.1" y="110.9">B</text>
<text x="405.9" y="110.9">B</text>
<text x="4.1" y="180.1">C</text>
<text x="405.9" y="180.1">C</text>
<text x="4.1" y="249.2">D</text>
<text x="405.9" y="249.2">D</text>
<text x="41.6" y="287.5">1</text>
<text x="110.8" y="287.5">2</text>
<text x="179.9" y="287.5">3</text>
<text x="249.1" y="287.5">4</text>
<text x="318.2" y="287.5">5</text>
</g>
<g font-size="3.2" fill="#000080">
<text x="280.5" y="17.5">J9</text>
<text x="375.7" y="17.5">J1</text>
<text x="280.5" y="20.6">HDR-M-2.54_2x3</text>
<text x="375.7" y="20.6">HDR-M-2.54_2x3</text>
<text x="73.7" y="28">4.7K</text>
<text x="73.7" y="24.9">R22</text>
<text x="73.7" y="28.4">R23</text>
<text x="87.9" y="24.5">U2</text>
<text x="100.2" y="24.5">MCP23017-E/SO</text>
<text x="130.2" y="28">4.7K</text>
<text x="130.2" y="24.9">R38</text>
<text x="130.2" y="28.4">R39</text>
<text x="73.7" y="31.6">4.7K</text>
<text x="73.7" y="35.1">4.7K</text>
<text x="73.7" y="31.9">R24</text>
<text x="73.7" y="35.5">R25</text>
<text x="130.2" y="31.6">4.7K</text>
<text x="130.2" y="35.1">4.7K</text>
<text x="130.2" y="31.9">R40</text>
<text x="130.2" y="35.5">R41</text>
<text x="73.7" y="38.6">4.7K</text>
<text x="73.7" y="39">R26</text>
<text x="130.2" y="38.6">4.7K</text>
<text x="130.2" y="39">R42</text>
<text x="73.7" y="42.2">4.7K</text>
<text x="73.7" y="45.7">4.7K</text>
<text x="73.7" y="42.5">R27</text>
<text x="73.7" y="46">R28</text>
<text x="130.2" y="42.2">4.7K</text>
<text x="130.2" y="45.7">4.7K</text>
<text x="130.2" y="42.5">R43</text>
<text x="130.2" y="46">R44</text>
<text x="73.7" y="49.2">4.7K</text>
<text x="73.7" y="52.7">4.7K</text>
<text x="73.7" y="49.6">R29</text>
<text x="127" y="49.2">4.7K</text>
<text x="130.2" y="52.7">4.7K</text>
<text x="130.2" y="49.6">R45</text>
<text x="280.5" y="51">J10</text>
<text x="375.7" y="51">J2</text>
<text x="280.5" y="54.2">HDR-M-2.54_2x3</text>
<text x="375.7" y="54.2">HDR-M-2.54_2x3</text>
<text x="89.6" y="89.8">U6</text>
<text x="98.4" y="89.8">MCP23017-E/SO</text>
<text x="280.5" y="87.7">HDR-M-2.54_2x3</text>
<text x="280.5" y="84.5">J11</text>
<text x="375.7" y="87.7">HDR-M-2.54_2x3</text>
<text x="375.7" y="84.5">J3</text>
<text x="73.7" y="93.3">4.7K</text>
<text x="73.7" y="90.1">R30</text>
<text x="73.7" y="93.7">R31</text>
<text x="130.2" y="93.3">4.7K</text>
<text x="130.2" y="90.1">R46</text>
<text x="130.2" y="93.7">R47</text>
<text x="73.7" y="96.8">4.7K</text>
<text x="73.7" y="100.4">4.7K</text>
<text x="73.7" y="97.2">R32</text>
<text x="73.7" y="100.7">R33</text>
<text x="130.2" y="96.8">4.7K</text>
<text x="130.2" y="100.4">4.7K</text>
<text x="130.2" y="97.2">R48</text>
<text x="130.2" y="100.7">R49</text>
<text x="73.7" y="103.9">4.7K</text>
<text x="73.7" y="107.4">4.7K</text>
<text x="73.7" y="104.2">R34</text>
<text x="73.7" y="107.8">R35</text>
<text x="130.2" y="103.9">4.7K</text>
<text x="130.2" y="107.4">4.7K</text>
<text x="130.2" y="104.2">R50</text>
<text x="130.2" y="107.8">R51</text>
<text x="73.7" y="110.9">4.7K</text>
<text x="73.7" y="111.3">R36</text>
<text x="130.2" y="110.9">4.7K</text>
<text x="130.2" y="111.3">R52</text>
<text x="73.7" y="114.5">4.7K</text>
<text x="73.7" y="118">4.7K</text>
<text x="73.7" y="114.8">R37</text>
<text x="130.2" y="114.5">4.7K</text>
<text x="130.2" y="118">4.7K</text>
<text x="130.2" y="114.8">R53</text>
<text x="280.5" y="118">J12</text>
<text x="375.7" y="118">J4</text>
<text x="280.5" y="121.2">HDR-M-2.54_2x3</text>
<text x="375.7" y="121.2">HDR-M-2.54_2x3</text>
<text x="280.5" y="154.7">HDR-M-2.54_2x3</text>
<text x="280.5" y="151.5">J13</text>
<text x="375.7" y="154.7">HDR-M-2.54_2x3</text>
<text x="375.7" y="151.5">J5</text>
<text x="176.4" y="185">J16</text>
<text x="280.5" y="185">J14</text>
<text x="375.7" y="185">J6</text>
<text x="176.4" y="188.2">HDR-M-2.54_2x3</text>
<text x="280.5" y="188.2">HDR-M-2.54_2x3</text>
<text x="375.7" y="188.2">HDR-M-2.54_2x3</text>
<text x="176.4" y="220">HDR-M-2.54_2x3</text>
<text x="176.4" y="216.8">J8</text>
<text x="280.5" y="221.7">HDR-M-2.54_2x3</text>
<text x="280.5" y="218.5">J15</text>
<text x="375.7" y="221.7">HDR-M-2.54_2x3</text>
<text x="375.7" y="218.5">J7</text>
</g>
<g font-size="3.2">
<text x="276.9" y="29.8">4</text>
<text x="276.9" y="26.3">6</text>
<text x="285.5" y="29.8">3</text>
<text x="285.5" y="26.3">5</text>
<text x="372.2" y="29.8">4</text>
<text x="372.2" y="26.3">6</text>
<text x="380.7" y="29.8">3</text>
<text x="380.7" y="26.3">5</text>
<text x="276.9" y="33.3">2</text>
<text x="285.5" y="33.3">1</text>
<text x="372.2" y="33.3">2</text>
<text x="380.7" y="33.3">1</text>
<text x="276.9" y="59.8">6</text>
<text x="285.5" y="59.8">5</text>
<text x="372.2" y="59.8">6</text>
<text x="380.7" y="59.8">5</text>
<text x="84" y="61.9">10</text>
<text x="89.5" y="63.7">VSS</text>
<text x="276.9" y="63.3">4</text>
<text x="285.5" y="63.3">3</text>
<text x="372.2" y="63.3">4</text>
<text x="380.7" y="63.3">3</text>
<text x="276.9" y="66.9">2</text>
<text x="285.5" y="66.9">1</text>
<text x="372.2" y="66.9">2</text>
<text x="380.7" y="66.9">1</text>
<text x="276.9" y="93.3">6</text>
<text x="285.5" y="93.3">5</text>
<text x="372.2" y="93.3">6</text>
<text x="380.7" y="93.3">5</text>
<text x="276.9" y="100.4">2</text>
<text x="276.9" y="96.8">4</text>
<text x="285.5" y="100.4">1</text>
<text x="285.5" y="96.8">3</text>
<text x="372.2" y="100.4">2</text>
<text x="372.2" y="96.8">4</text>
<text x="380.7" y="100.4">1</text>
<text x="380.7" y="96.8">3</text>
<text x="84" y="127.2">10</text>
<text x="89.5" y="128.9">VSS</text>
<text x="276.9" y="130.4">4</text>
<text x="276.9" y="126.8">6</text>
<text x="285.5" y="130.4">3</text>
<text x="285.5" y="126.8">5</text>
<text x="372.2" y="130.4">4</text>
<text x="372.2" y="126.8">6</text>
<text x="380.7" y="130.4">3</text>
<text x="380.7" y="126.8">5</text>
<text x="276.9" y="133.9">2</text>
<text x="285.5" y="133.9">1</text>
<text x="372.2" y="133.9">2</text>
<text x="380.7" y="133.9">1</text>
<text x="276.9" y="160.3">6</text>
<text x="285.5" y="160.3">5</text>
<text x="372.2" y="160.3">6</text>
<text x="380.7" y="160.3">5</text>
<text x="276.9" y="167.4">2</text>
<text x="276.9" y="163.9">4</text>
<text x="285.5" y="167.4">1</text>
<text x="285.5" y="163.9">3</text>
<text x="372.2" y="167.4">2</text>
<text x="372.2" y="163.9">4</text>
<text x="380.7" y="167.4">1</text>
<text x="380.7" y="163.9">3</text>
<text x="172.9" y="197.4">4</text>
<text x="172.9" y="193.9">6</text>
<text x="181.4" y="197.4">3</text>
<text x="181.4" y="193.9">5</text>
<text x="276.9" y="197.4">4</text>
<text x="276.9" y="193.9">6</text>
<text x="285.5" y="197.4">3</text>
<text x="285.5" y="193.9">5</text>
<text x="372.2" y="197.4">4</text>
<text x="372.2" y="193.9">6</text>
<text x="380.7" y="197.4">3</text>
<text x="380.7" y="193.9">5</text>
<text x="172.9" y="200.9">2</text>
<text x="181.4" y="200.9">1</text>
<text x="276.9" y="200.9">2</text>
<text x="285.5" y="200.9">1</text>
<text x="372.2" y="200.9">2</text>
<text x="380.7" y="200.9">1</text>
<text x="172.9" y="225.6">6</text>
<text x="181.4" y="225.6">5</text>
<text x="276.9" y="227.4">6</text>
<text x="285.5" y="227.4">5</text>
<text x="372.2" y="227.4">6</text>
<text x="380.7" y="227.4">5</text>
<text x="172.9" y="232.7">2</text>
<text x="172.9" y="229.1">4</text>
<text x="181.4" y="232.7">1</text>
<text x="181.4" y="229.1">3</text>
<text x="276.9" y="230.9">4</text>
<text x="285.5" y="230.9">3</text>
<text x="372.2" y="230.9">4</text>
<text x="380.7" y="230.9">3</text>
<text x="276.9" y="234.4">2</text>
<text x="285.5" y="234.4">1</text>
<text x="372.2" y="234.4">2</text>
<text x="380.7" y="234.4">1</text>
</g>
<g font-size="3.2" fill="#00f">
<text x="86" y="30.2">1</text>
<text x="86" y="33.7">2</text>
<text x="89.5" y="31.9">GPB0</text>
<text x="89.5" y="35.5">GPB1</text>
<text x="106.6" y="35.5">GPA6</text>
<text x="106.6" y="31.9">GPA7</text>
<text x="116.6" y="33.7">27</text>
<text x="116.6" y="30.2">28</text>
<text x="86" y="37.2">3</text>
<text x="86" y="40.7">4</text>
<text x="89.5" y="39">GPB2</text>
<text x="106.6" y="39">GPA5</text>
<text x="116.6" y="40.7">25</text>
<text x="116.6" y="37.2">26</text>
<text x="86" y="44.3">5</text>
<text x="86" y="47.8">6</text>
<text x="89.5" y="42.5">GPB3</text>
<text x="89.5" y="46">GPB4</text>
<text x="106.6" y="46">GPA3</text>
<text x="106.6" y="42.5">GPA4</text>
<text x="116.6" y="47.8">23</text>
<text x="116.6" y="44.3">24</text>
<text x="86" y="51.3">7</text>
<text x="89.5" y="49.6">GPB5</text>
<text x="89.5" y="53.1">GPB6</text>
<text x="106.6" y="53.1">GPA1</text>
<text x="106.6" y="49.6">GPA2</text>
<text x="116.6" y="51.3">22</text>
<text x="86" y="54.9">8</text>
<text x="89.5" y="56.6">GPB7</text>
<text x="106.6" y="56.6">GPA0</text>
<text x="116.6" y="58.4">20</text>
<text x="116.6" y="54.9">21</text>
<text x="84" y="65.4">11</text>
<text x="107.3" y="63.7">INTB</text>
<text x="107.3" y="60.1">INTA</text>
<text x="116.6" y="65.4">18</text>
<text x="116.6" y="61.9">19</text>
<text x="84" y="69">12</text>
<text x="89.5" y="67.2">NC</text>
<text x="89.5" y="70.7">SCL</text>
<text x="102.2" y="67.2">RESET#</text>
<text x="110.9" y="70.7">A2</text>
<text x="116.6" y="69">17</text>
<text x="84" y="72.5">13</text>
<text x="84" y="76">14</text>
<text x="89.5" y="74.3">SDA</text>
<text x="89.5" y="77.8">NC</text>
<text x="110.9" y="77.8">A0</text>
<text x="110.9" y="74.3">A1</text>
<text x="116.6" y="76">15</text>
<text x="116.6" y="72.5">16</text>
<text x="86" y="95.4">1</text>
<text x="116.6" y="95.4">28</text>
<text x="86" y="99">2</text>
<text x="89.5" y="97.2">GPB0</text>
<text x="89.5" y="100.7">GPB1</text>
<text x="106.6" y="100.7">GPA6</text>
<text x="106.6" y="97.2">GPA7</text>
<text x="116.6" y="99">27</text>
<text x="86" y="102.5">3</text>
<text x="86" y="106">4</text>
<text x="89.5" y="104.2">GPB2</text>
<text x="89.5" y="107.8">GPB3</text>
<text x="106.6" y="107.8">GPA4</text>
<text x="106.6" y="104.2">GPA5</text>
<text x="116.6" y="106">25</text>
<text x="116.6" y="102.5">26</text>
<text x="86" y="109.5">5</text>
<text x="86" y="113.1">6</text>
<text x="89.5" y="111.3">GPB4</text>
<text x="106.6" y="111.3">GPA3</text>
<text x="116.6" y="113.1">23</text>
<text x="116.6" y="109.5">24</text>
<text x="86" y="116.6">7</text>
<text x="89.5" y="114.8">GPB5</text>
<text x="89.5" y="118.4">GPB6</text>
<text x="106.6" y="118.4">GPA1</text>
<text x="106.6" y="114.8">GPA2</text>
<text x="116.6" y="116.6">22</text>
<text x="86" y="120.1">8</text>
<text x="89.5" y="121.9">GPB7</text>
<text x="106.6" y="121.9">GPA0</text>
<text x="107.3" y="125.4">INTA</text>
<text x="116.6" y="123.6">20</text>
<text x="116.6" y="120.1">21</text>
<text x="84" y="130.7">11</text>
<text x="107.3" y="128.9">INTB</text>
<text x="116.6" y="130.7">18</text>
<text x="116.6" y="127.2">19</text>
<text x="84" y="134.2">12</text>
<text x="84" y="137.8">13</text>
<text x="89.5" y="132.5">NC</text>
<text x="89.5" y="136">SCL</text>
<text x="102.2" y="132.5">RESET#</text>
<text x="110.9" y="136">A2</text>
<text x="116.6" y="137.8">16</text>
<text x="116.6" y="134.2">17</text>
<text x="84" y="141.3">14</text>
<text x="89.5" y="139.5">SDA</text>
<text x="89.5" y="143.1">NC</text>
<text x="110.9" y="143.1">A0</text>
<text x="110.9" y="139.5">A1</text>
<text x="116.6" y="141.3">15</text>
</g>
<g font-size="3.2" fill="#f00">
<text x="86" y="58.4">9</text>
<text x="89.5" y="60.1">VDD</text>
<text x="86" y="123.6">9</text>
<text x="89.5" y="125.4">VDD</text>
</g>
</svg>
